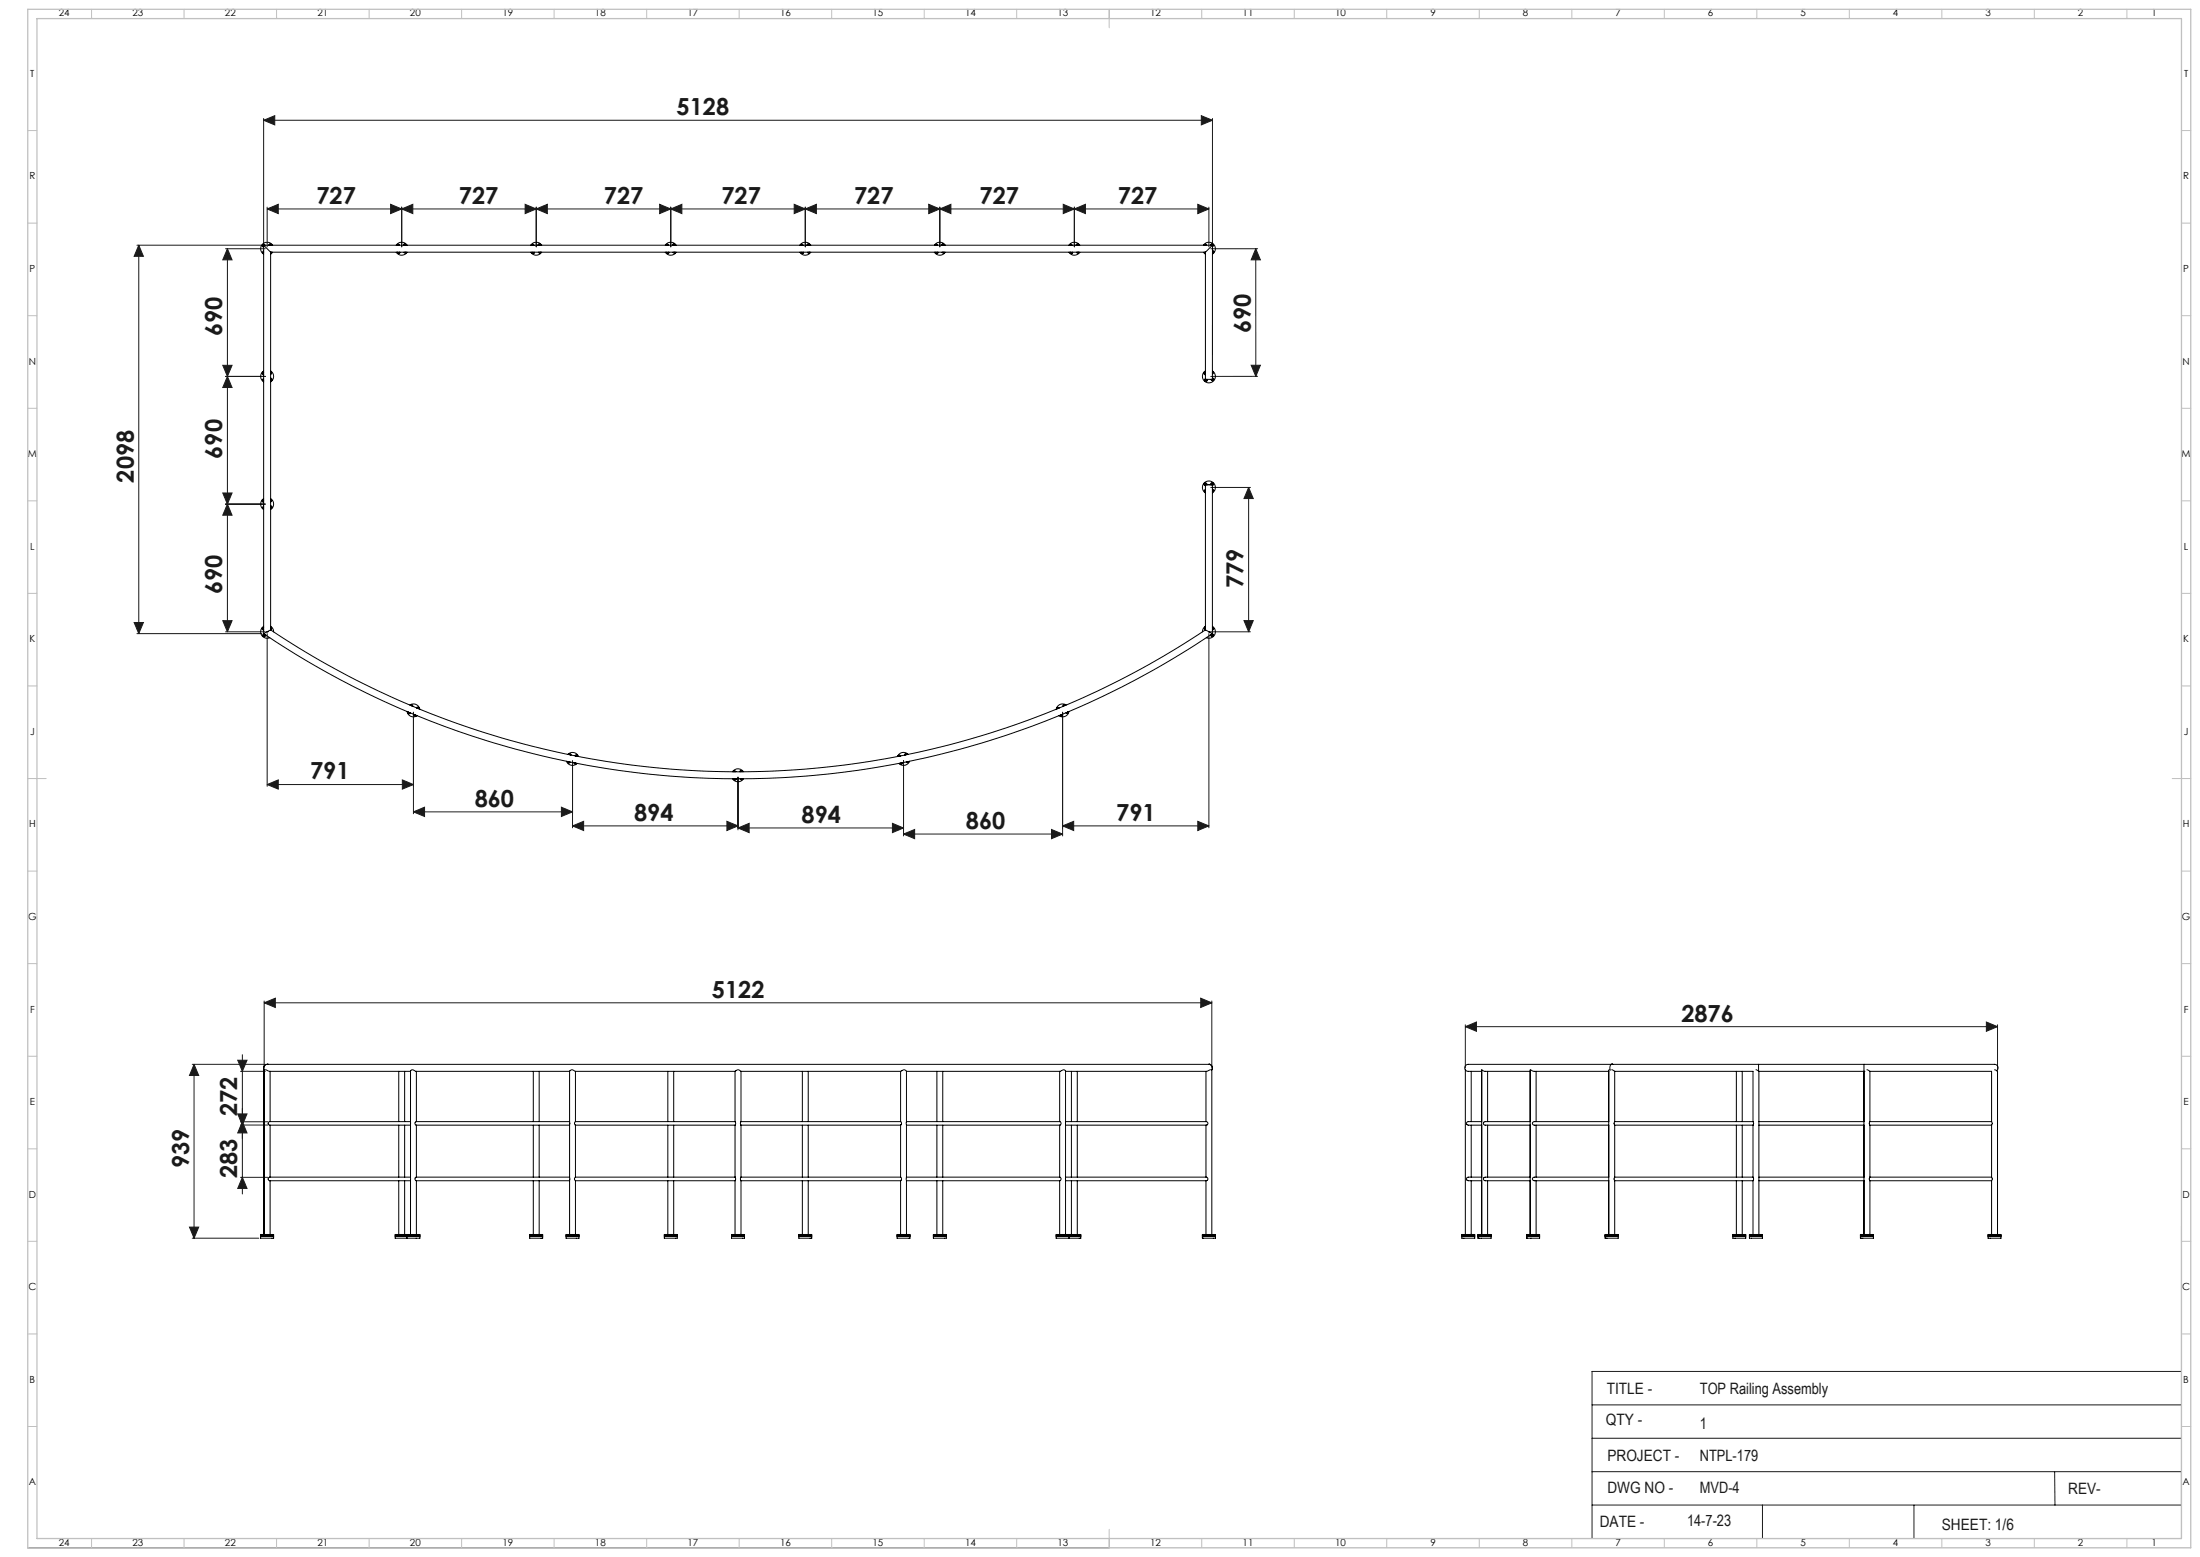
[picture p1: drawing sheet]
<svg xmlns="http://www.w3.org/2000/svg" width="1189mm" height="841mm" viewBox="0 0 1189 841" stroke-linecap="round" stroke-linejoin="round" font-family="sans-serif">
<g fill="none" stroke="#191924" stroke-width=".54">
<path d="M142 65l6-3v5zM142 64v67M142 65h513M649 62l6 3-6 2zM655 64v67M144 113l6-3v5zM144 112v21M144 113h509M211 110l6 3-6 2zM217 113l6-3v5zM217 112v21M284 110l6 3-6 2z"/>
<path d="M290 113l6-3v5zM290 112v21M357 110l6 3-6 2zM363 113l6-3v5zM363 112v21M429 110l6 3-6 2zM435 113l6-3v5zM435 112v21M502 110l6 3-6 2zM508 113l6-3v5zM508 112v21M575 110l6 3-6 2z"/>
<path d="M581 113l6-3v5zM581 112v21M647 110l6 3-6 2zM653 112v21M74 132h67M75 132l3 6h-6zM75 132v210M122 134h21M123 134v207M123 134l2 6h-5zM654 134h26M679 134v69"/>
<path d="M679 134l2 6h-5zM120 197h5l-2 6zM676 197h5l-2 6zM122 203h21M123 203l2 6h-5zM680 203h-26M120 266h5l-2 6zM122 272h21M123 272l2 6h-5zM654 263h22M675 263l2 6h-5zM675 263v78"/>
<path d="M72 336h6l-3 6zM120 335h5l-2 6zM672 335h5l-2 6zM74 342h67M122 341h21M144 342v83M653 342v105M654 341h22M223 385v55M574 385v67M309 411v36M399 420v28"/>
<path d="M488 411v41M144 424l6-3v5zM144 424h79M217 421l6 3-6 2zM223 439l6-3v5zM223 439h86M303 436l6 3-6 2zM309 446l6-2v5zM309 446h90M393 444l6 2-6 3zM399 447l6-2v5zM399 447h89"/>
<path d="M482 445l6 2-6 3zM488 451l6-3v5zM488 451h86M568 448l6 3-6 2zM574 446l6-2v5zM574 446h79M647 444l6 2-6 3zM649 539l6 3-6 2zM143 542l6-3v5zM143 541v36M143 542h512M655 541v36"/>
<path d="M792 555l6-3v5zM792 554v23M792 555h288M1074 552l6 3-6 2zM1080 554v24M104 575h39M105 575l2 6h-5zM105 575v94M128 573h5l-2 6zM130 579h13M131 570v75M128 602h5l-2 6z"/>
<path d="M130 606h15M130 608h15M131 606l2 6h-5zM130 636h15M131 636l2 6h-5zM102 663h5l-2 6zM104 669h36M1179 662v169h-430M860 759h319M1179 741h-319v90M860 777h319M860 795h319"/>
<path d="M1110 795l1 18M860 813h319M953 813v18M1034 813v18M15 836h584M20 831h579M648 831h1"/>
</g>
<g fill="none" stroke="#c0c0c0" stroke-width=".54">
<path d="M49 5v5M99 5v5M149 5v5M199 5v5M249 5v5M299 5v5M349 5v5M399 5v5M449 5v5M499 5v5M549 5v5M599 5v10"/>
<path d="M649 5v5M699 5v5M749 5v5M799 5v5M849 5v5M899 5v5M949 5v5M999 5v5M1049 5v5M1099 5v5M1149 5v5M15 71h5"/>
<path d="M1179 71h5M15 121h5M1179 121h5M15 171h5M1179 171h5M15 221h5M1179 221h5M15 271h5M1179 271h5M15 321h5M1179 321h5M15 371h5"/>
<path d="M1179 371h5M15 421h10M1174 421h10M15 471h5M1179 471h5M15 521h5M1179 521h5M15 571h5M1179 571h5M15 621h5M1179 621h5M15 671h5"/>
<path d="M1179 671h5M15 721h5M1179 721h5M15 771h5M1179 771h5M49 831v5M99 831v5M149 831v5M199 831v5M249 831v5M299 831v5M349 831v5"/>
<path d="M399 831v5M449 831v5M499 831v5M549 831v5M599 826v10M649 831v5M699 831v5M749 831v5M799 831v5M849 831v5M899 831v5M949 831v5"/>
<path d="M999 831v5M1049 831v5M1099 831v5M1149 831v5"/>
</g>
<path d="M15 5h1169v831h-1169zM20 10h1159v821h-1159z" fill="none" stroke="#c0c0c0" stroke-width=".7"/>
<g fill="#191924">
<path d="M1074 552l6 3-6 2zM792 555l6-3v5z"/>
<path d="M393 444l6 2-6 3zM309 446l6-2v5zM482 445l6 2-6 3zM399 447l6-2v5zM568 448l6 3-6 2zM488 451l6-3v5zM647 444l6 2-6 3zM574 446l6-2v5z"/>
<path d="M142 65l6-3v5zM649 62l6 3-6 2zM144 113l6-3v5zM211 110l6 3-6 2zM217 113l6-3v5zM284 110l6 3-6 2zM290 113l6-3v5zM357 110l6 3-6 2zM363 113l6-3v5zM429 110l6 3-6 2zM435 113l6-3v5zM502 110l6 3-6 2zM508 113l6-3v5zM575 110l6 3-6 2zM581 113l6-3v5zM647 110l6 3-6 2zM144 424l6-3v5zM217 421l6 3-6 2zM223 439l6-3v5zM303 436l6 3-6 2z"/>
<path d="M102 663h5l-2 6zM105 575l2 6h-5z"/>
<path d="M75 132l3 6h-6zM72 336h6l-3 6zM123 134l2 6h-5zM120 197h5l-2 6zM123 203l2 6h-5zM120 266h5l-2 6zM123 272l2 6h-5zM120 335h5l-2 6zM128 573h5l-2 6zM131 606l2 6h-5z"/>
<path d="M675 263l2 6h-5zM672 335h5l-2 6z"/>
<path d="M128 602h5l-2 6zM131 636l2 6h-5z"/>
<path d="M679 134l2 6h-5zM676 197h5l-2 6z"/>
<path d="M143 542l6-3v5zM649 539l6 3-6 2z"/>
</g>
<g fill="none" stroke="#000" stroke-width=".54">
<path d="M142 136h.1M142 132l4 4M142 136v1M142 133v-1v1M142 132v210M142 132h513M143 132a.7 .7 0 0 0-1 0 .7 .7 0 0 0 0 1M145 132h1h1M146 132h.1M146 136v204M146 136h505M147 136h.1"/>
<path d="M147 136l-1 1M147 132a3 3 0 0 0-5 0 3 3 0 0 0 0 5M214 132a4 4 0 0 1 6 0M214 136a3 3 0 0 0 6 0M214 132h1h1M215 136a.8 .8 0 0 0 0 1 .8 .8 0 0 0 1-1M215 132h1M215 136h1l-1 1zM215 132h.1M218 132h1M218 136l1 1 1-1M219 136h.1"/>
<path d="M287 132a4 4 0 0 1 6 0M287 136a3 3 0 0 0 6 0M287 132h1h1M287 136a.7 .7 0 0 0 1 1 .7 .7 0 0 0 1-1M288 132h.1M288 136v1l1-1M288 136h.1M291 132h1M291 136l1 1v-1M291 132h1h-1M291 136h1M292 136h.1"/>
<path d="M360 136a3 3 0 0 0 5 0M360 132a3 3 0 0 1 5 0M360 132h1M360 136a.7 .7 0 0 0 1 1 .7 .7 0 0 0 1-1M360 136l1 1v-1M361 136h.1M363 132h1h1M364 136v1l1-1M364 136h1M364 132h1M365 136h.1M432 136a4 4 0 0 0 6 0"/>
<path d="M432 132a3 3 0 0 1 6 0M433 132h1M433 136a.7 .7 0 0 0 1 1 .7 .7 0 0 0 0-1M433 136h1v1zM436 132h1h1M436 136l1 1 1-1M436 132h1M437 132h.1M437 136h.1M505 136a4 4 0 0 0 6 0M505 132a3 3 0 0 1 6 0M505 132h1h1"/>
<path d="M506 136a.7 .7 0 0 0 0 1 .7 .7 0 0 0 1-1M506 132h.1M506 136v1l1-1M506 136h1M509 132h1M509 136l1 1 1-1M509 132h1zM509 136h1M510 136h.1M578 136a4 4 0 0 0 6 0M578 132a3 3 0 0 1 6 0M578 132h1"/>
<path d="M578 136a.8 .8 0 0 0 1 1 .8 .8 0 0 0 1-1M579 132h.1M579 136v1zM582 132h1M582 136l1 1v-1M582 136h1zM583 136h.1M650 132a4 4 0 0 1 6 0 4 4 0 0 1-1 5M650 136l1 1M651 132h1M651 136v1M651 136h.1"/>
<path d="M654 132a.7 .7 0 0 1 1 0 .7 .7 0 0 1 0 1M655 132v73h-4v-69M655 132l-4 4M655 135l1 1-1 1M655 133v-1v1M656 136h.1M142 205h.1M142 200a3 3 0 0 0 0 6M142 201v1M142 204v1v1M142 205v1M146 200a3 3 0 0 1 0 6"/>
<path d="M146 204l1 1-1 1M146 201h1l-1 1M146 201v1M146 205h.1M651 200a4 4 0 0 0 0 6 4 4 0 0 0 5 0 4 4 0 0 0-1-6M651 201a.8 .8 0 0 0 0 1M651 205a.8 .8 0 0 0 0 1 .8 .8 0 0 0 1 0 .8 .8 0 0 0 0-1M651 205l1 1v-1M651 201v1M652 205h.1M652 205v1v-1M655 204a.7 .7 0 0 1 1 1 .7 .7 0 0 1-1 1 .7 .7 0 0 1 0-1"/>
<path d="M655 201h1l-1 1M655 201v1v-1M655 204l1 1h-1M655 205h1h-1M142 270v1zM142 274h.1M142 269a3 3 0 0 0 0 6M142 270v1M142 273v1v1M142 274v1M146 269a3 3 0 0 1 0 6M146 273l1 1-1 1"/>
<path d="M146 270h1l-1 1M146 270v1M146 273l1 1h-1M146 274h.1M651 261h1v1l-1-1v1zM651 265h.1M651 266a4 4 0 0 1 0-5 4 4 0 0 1 5 0 4 4 0 0 1-1 5M651 264v1v1M651 265v1M652 262a.8 .8 0 0 0 0-1 .8 .8 0 0 0-1 0 .8 .8 0 0 0 0 1M653 262h1M654 262a.7 .7 0 0 1 1-1 .7 .7 0 0 1 1 0 .7 .7 0 0 1-1 1"/>
<path d="M655 262v-1v1M655 262h-4v78M655 264l1 1-1 1M655 265h.1M655 262v80M142 339v1zM142 338a4 4 0 0 0-1 5 4 4 0 0 0 5 1M142 339v1M146 338l1 2 1 1M146 339h1l-1 1M146 339v1M651 338l-1 2v1"/>
<path d="M651 339v1M651 339v1v-1M651 339h.1M655 338a3 3 0 0 1 1 5 3 3 0 0 1-4 1M655 339h1l-1 1M655 340v-1v1M142 342a458 458 0 0 0 513 0M143 342a.8 .8 0 0 0-1 1 .8 .8 0 0 0 1 1 .8 .8 0 0 0 0-1M144 341l-2 1M144 341h.1M146 340a455 455 0 0 0 505 0M146 340l-2 1"/>
<path d="M651 340l2 1M653 341h.1M653 341l2 1M655 342a.8 .8 0 0 1 1 1 .8 .8 0 0 1-1 1 .8 .8 0 0 1-1-1M220 384a4 4 0 0 0 5 3M220 385h1h1M221 381a3 3 0 0 1 6 2M221 385h1M222 381h1v1M222 381h1zM224 386v1l1-1M224 386h1"/>
<path d="M225 382h1v1M226 383l-1-1 1 1M572 383h.1M572 383h-1M573 382h-1l-1 1M573 386h1h-1M574 386v1l-1-1M576 381h-1M576 381h-1l-1 1M576 381a4 4 0 0 0-5 2M576 385h1zM577 384v1h-1"/>
<path d="M578 384a4 4 0 0 1-6 3M306 411a3 3 0 0 0 6 1M307 411v1h1M307 407a4 4 0 0 1 6 2M307 411l1 1zM307 408l1-1 1 1M308 408h.1M310 412l1 1 1-1M310 412h1M311 408h1v1M311 408h1h-1M396 417a4 4 0 0 1 6 0"/>
<path d="M396 417l1-1 1 1M397 417h.1M400 417v-1l1 1M401 417h-1h1M486 408h1M487 412v1zM487 408h-1l-1 1M488 412l-1 1-1-1M489 407l1 1h-1zM490 411h1zM490 408v-1l-1 1M491 407a3 3 0 0 0-6 2"/>
<path d="M491 411h.1M491 411v1h-1M492 411a4 4 0 0 1-6 1M396 421a4 4 0 0 0 6 0M396 421h1h1M397 421h1zM400 421h1M143 578v89M143 575h1a1.9 1.9 0 0 0-1 1 1.9 1.9 0 0 0 0 2l-1-1zM143 578l3 1h76M144 575h.1M144 575h509"/>
<path d="M146 579v27M216 579v27M219 579v27M222 579v88M222 579a1.9 1.9 0 0 1 3 0v27M225 579h83M288 579v27M291 579v27M308 579v29M308 579a1.9 1.9 0 0 1 3 0M311 579h86M311 579v27"/>
<path d="M361 579v27M364 579v27M397 579a1.9 1.9 0 0 1 3 0M397 579v27M400 579h87M400 579v27M434 579v27M437 579v27M487 579v27M487 579a1.9 1.9 0 0 1 3 0v29M506 579v27M510 579v27"/>
<path d="M573 579v27M576 579a1.8 1.8 0 0 0-3 0h-83M576 579v88M579 579v27M582 579v27M652 579v27M653 575h.1M653 575a1.9 1.9 0 0 1 2 1 1.9 1.9 0 0 1 0 2v-2zM654 578l-2 1h-76M655 578v89M792 578l1 1h8M792 578v89"/>
<path d="M795 579v27M803 579h24M803 579l-2-1v89M804 579v27M830 579v27M869 579h-40l-2-1v89M870 578l-1 89M871 575h-77a2 2 0 0 0-2 1 2 2 0 0 0 0 2M871 575h.1M871 578l2 1M871 575h207a1.9 1.9 0 0 1 2 1 1.9 1.9 0 0 1-1 2M871 575l-1 1v2"/>
<path d="M873 579h74v27M873 579v27M938 579v27M942 579v27M949 578l2 1M950 575v4M951 579v88M951 579h56M1007 579h.1M1007 575v4M1007 579v88M1009 578l2 1"/>
<path d="M1011 579h65v27M1011 579v27M1078 578l2 1v88M146 608v28M216 608v28M219 608v28M222 606h-76l-1 1 1 1h76M225 608h83v28M225 606h83M225 606l-1 1 1 1v28M288 608v28M291 608v28"/>
<path d="M311 606h86M311 608h86M311 606l-1 1 1 1M311 608v28M361 608v28M364 608v28M397 608v28M397 606v2M400 606h87M400 608h87M400 606v2M400 608v28"/>
<path d="M434 608v28M437 608v28M487 608v28M487 606v1v1M490 606h83v1v1h-83M490 608v28M506 608v28M510 608v28M573 608v28M576 606h76l1 1-1 1h-76M579 608v28M582 608v28"/>
<path d="M652 608v28M795 608v28M801 606h-5a1.7 1.7 0 0 0-2 0 1.7 1.7 0 0 0-1 1l8 1M804 608v28M827 606h-22a2.7 2.7 0 0 0-3 1v1h25M830 608v28M869 606h-40l-1 1 1 1h40M873 606v2M873 606h74M873 608h74M873 608v28M938 608v28"/>
<path d="M942 608v28M947 606v2M947 608v28M951 606h56M951 608h56M1011 606v2M1011 606h65M1011 608h65M1011 608v28M1076 606v2M1076 608v28M146 638v29"/>
<path d="M216 638v29M219 638v29M222 636h-76l-1 1 1 1h76M225 638h83M225 636h83v31M225 636l-1 1 1 1v29M288 638v29M291 638v29M311 636h86M311 638h86M311 636l-1 1 1 1M311 638v29"/>
<path d="M361 638v29M364 638v29M397 638v29M397 636v2M400 636h87M400 638h87M400 636v2M400 638v29M434 638v29M437 638v29M487 638v29M487 636v1v1"/>
<path d="M490 636h83v1v1h-83M490 636v31M506 638v29M510 638v29M573 638v29M576 636h76l1 1-1 1h-76M579 638v29M582 638v29M652 638v29M795 638v29M801 636h-5a1.7 1.7 0 0 0-2 0 1.7 1.7 0 0 0-1 1l8 1M804 638v29"/>
<path d="M827 636h-22a2.7 2.7 0 0 0-3 1l1 1h24M830 638v29M869 636h-40l-1 1 1 1h40M873 636v2M873 636h74M873 638h74M873 638v29M938 638v29M942 638v29M947 636v2M947 638v29M951 636h56"/>
<path d="M951 638h56M1011 636v2M1011 636h65M1011 638h65M1011 638v29M1076 636v2M1076 638v29M141 667h7v2h-7zM141 668h7zM214 668h6zM220 667h-6v2h6M220 667h7v2h-7"/>
<path d="M220 668h7zM220 667v2M286 667h7v2h-7zM286 668h7zM306 667h7v2h-7zM306 668h7zM359 667h7v2h-7zM359 668h7zM395 667h7v2h-7zM395 668h7zM432 667h7v2h-7zM432 668h7z"/>
<path d="M485 667h7v2h-7zM485 668h7zM504 667h7v2h-7zM504 668h7zM571 668h7zM578 667h6v2h-6M578 668h6zM578 667h-7v2h7M578 667v2M650 667h7v2h-7M650 668h7zM650 667h.1"/>
<path d="M650 668h.1M650 669h.1M650 667v2M790 667h7v2h-7zM790 668h7zM799 668h.1M799 667h.1M799 667h7v2h-7M799 668h7zM799 669h.1M799 667v2M825 667h.1"/>
<path d="M825 668h.1M825 667h7v2h-7M825 668h7zM825 669h.1M825 667v2M868 667h7v2h-7M868 668h7zM868 667h.1M868 668h.1M868 669h.1M868 667v2M937 668h7z"/>
<path d="M937 667h7v2h-7zM945 668h8zM945 667h8v2h-8zM1005 668h8zM1005 667h8v2h-8M1005 667h.1M1005 668h.1M1005 669h.1M1005 667v2M1074 668h7zM1074 667h7v2h-7z"/>
<circle cx="655" cy="261" r=".3"/>
<circle cx="143" cy="343" r=".3"/>
<circle cx="143" cy="343" r=".4"/>
<circle cx="655" cy="343" r=".4"/>
<circle cx="655" cy="343" r=".3"/>
</g>
<g font-size="12.7" fill="#191924">
<text x="366" y="62">5128</text>
<text x="171" y="110">727</text>
<text x="248" y="110">727</text>
<text x="326" y="110">727</text>
<text x="390" y="110">727</text>
<text x="462" y="110">727</text>
<text x="529" y="110">727</text>
<text x="604" y="110">727</text>
<text x="676" y="180" transform="rotate(-90 676 180)">690</text>
<text x="120" y="182" transform="rotate(-90 120 182)">690</text>
<text x="120" y="248" transform="rotate(-90 120 248)">690</text>
<text x="72" y="261" transform="rotate(-90 72 261)">2098</text>
<text x="672" y="318" transform="rotate(-90 672 318)">779</text>
<text x="120" y="321" transform="rotate(-90 120 321)">690</text>
<text x="168" y="421">791</text>
<text x="257" y="436">860</text>
<text x="343" y="443">894</text>
<text x="603" y="443">791</text>
<text x="433" y="444">894</text>
<text x="522" y="448">860</text>
<text x="385" y="539">5122</text>
<text x="909" y="552">2876</text>
<text x="128" y="603" transform="rotate(-90 128 603)">272</text>
<text x="102" y="631" transform="rotate(-90 102 631)">939</text>
<text x="128" y="636" transform="rotate(-90 128 636)">283</text>
</g>
<g font-size="8.5" fill="#191924">
<text x="868" y="753">TITLE -</text>
<text x="919" y="753">TOP Railing Assembly</text>
<text x="868" y="770">QTY -</text>
<text x="919" y="772">1</text>
<text x="869" y="789">PROJECT -</text>
<text x="919" y="789">NTPL-179</text>
<text x="869" y="807">DWG NO -</text>
<text x="919" y="807">MVD-4</text>
<text x="1118" y="807">REV-</text>
<text x="865" y="825">DATE -</text>
<text x="912" y="824">14-7-23</text>
<text x="1049" y="826">SHEET: 1/6</text>
</g>
<g font-size="5.3">
<text x="32" y="9">24</text>
<text x="72" y="9">23</text>
<text x="122" y="9">22</text>
<text x="172" y="9">21</text>
<text x="222" y="9">20</text>
<text x="272" y="9">19</text>
<text x="322" y="9">18</text>
<text x="372" y="9">17</text>
<text x="422" y="9">16</text>
<text x="472" y="9">15</text>
<text x="522" y="9">14</text>
<text x="572" y="9">13</text>
<text x="622" y="9">12</text>
<text x="672" y="9">11</text>
<text x="722" y="9">10</text>
<text x="773" y="9">9</text>
<text x="823" y="9">8</text>
<text x="873" y="9">7</text>
<text x="923" y="9">6</text>
<text x="973" y="9">5</text>
<text x="1023" y="9">4</text>
<text x="1073" y="9">3</text>
<text x="1123" y="9">2</text>
<text x="1163" y="9">1</text>
<text x="16" y="42">T</text>
<text x="1180" y="42">T</text>
<text x="16" y="97">R</text>
<text x="1180" y="97">R</text>
<text x="16" y="147">P</text>
<text x="1180" y="147">P</text>
<text x="16" y="197">N</text>
<text x="1180" y="197">N</text>
<text x="15" y="247">M</text>
<text x="1179" y="247">M</text>
<text x="16" y="297">L</text>
<text x="1180" y="297">L</text>
<text x="16" y="347">K</text>
<text x="1180" y="347">K</text>
<text x="16" y="397">J</text>
<text x="1180" y="397">J</text>
<text x="16" y="447">H</text>
<text x="1180" y="447">H</text>
<text x="15" y="497">G</text>
<text x="1179" y="497">G</text>
<text x="16" y="547">F</text>
<text x="1180" y="547">F</text>
<text x="16" y="597">E</text>
<text x="1180" y="597">E</text>
<text x="16" y="647">D</text>
<text x="1180" y="647">D</text>
<text x="15" y="697">C</text>
<text x="1179" y="697">C</text>
<text x="16" y="747">B</text>
<text x="1180" y="747">B</text>
<text x="16" y="802">A</text>
<text x="1180" y="802">A</text>
<text x="32" y="835">24</text>
<text x="72" y="835">23</text>
<text x="122" y="835">22</text>
<text x="172" y="835">21</text>
<text x="222" y="835">20</text>
<text x="272" y="835">19</text>
<text x="322" y="835">18</text>
<text x="372" y="835">17</text>
<text x="422" y="835">16</text>
<text x="472" y="835">15</text>
<text x="522" y="835">14</text>
<text x="572" y="835">13</text>
<text x="622" y="835">12</text>
<text x="672" y="835">11</text>
<text x="722" y="835">10</text>
<text x="773" y="835">9</text>
<text x="823" y="835">8</text>
<text x="873" y="835">7</text>
<text x="923" y="835">6</text>
<text x="973" y="835">5</text>
<text x="1023" y="835">4</text>
<text x="1073" y="835">3</text>
<text x="1123" y="835">2</text>
<text x="1163" y="835">1</text>
</g>
</svg>
